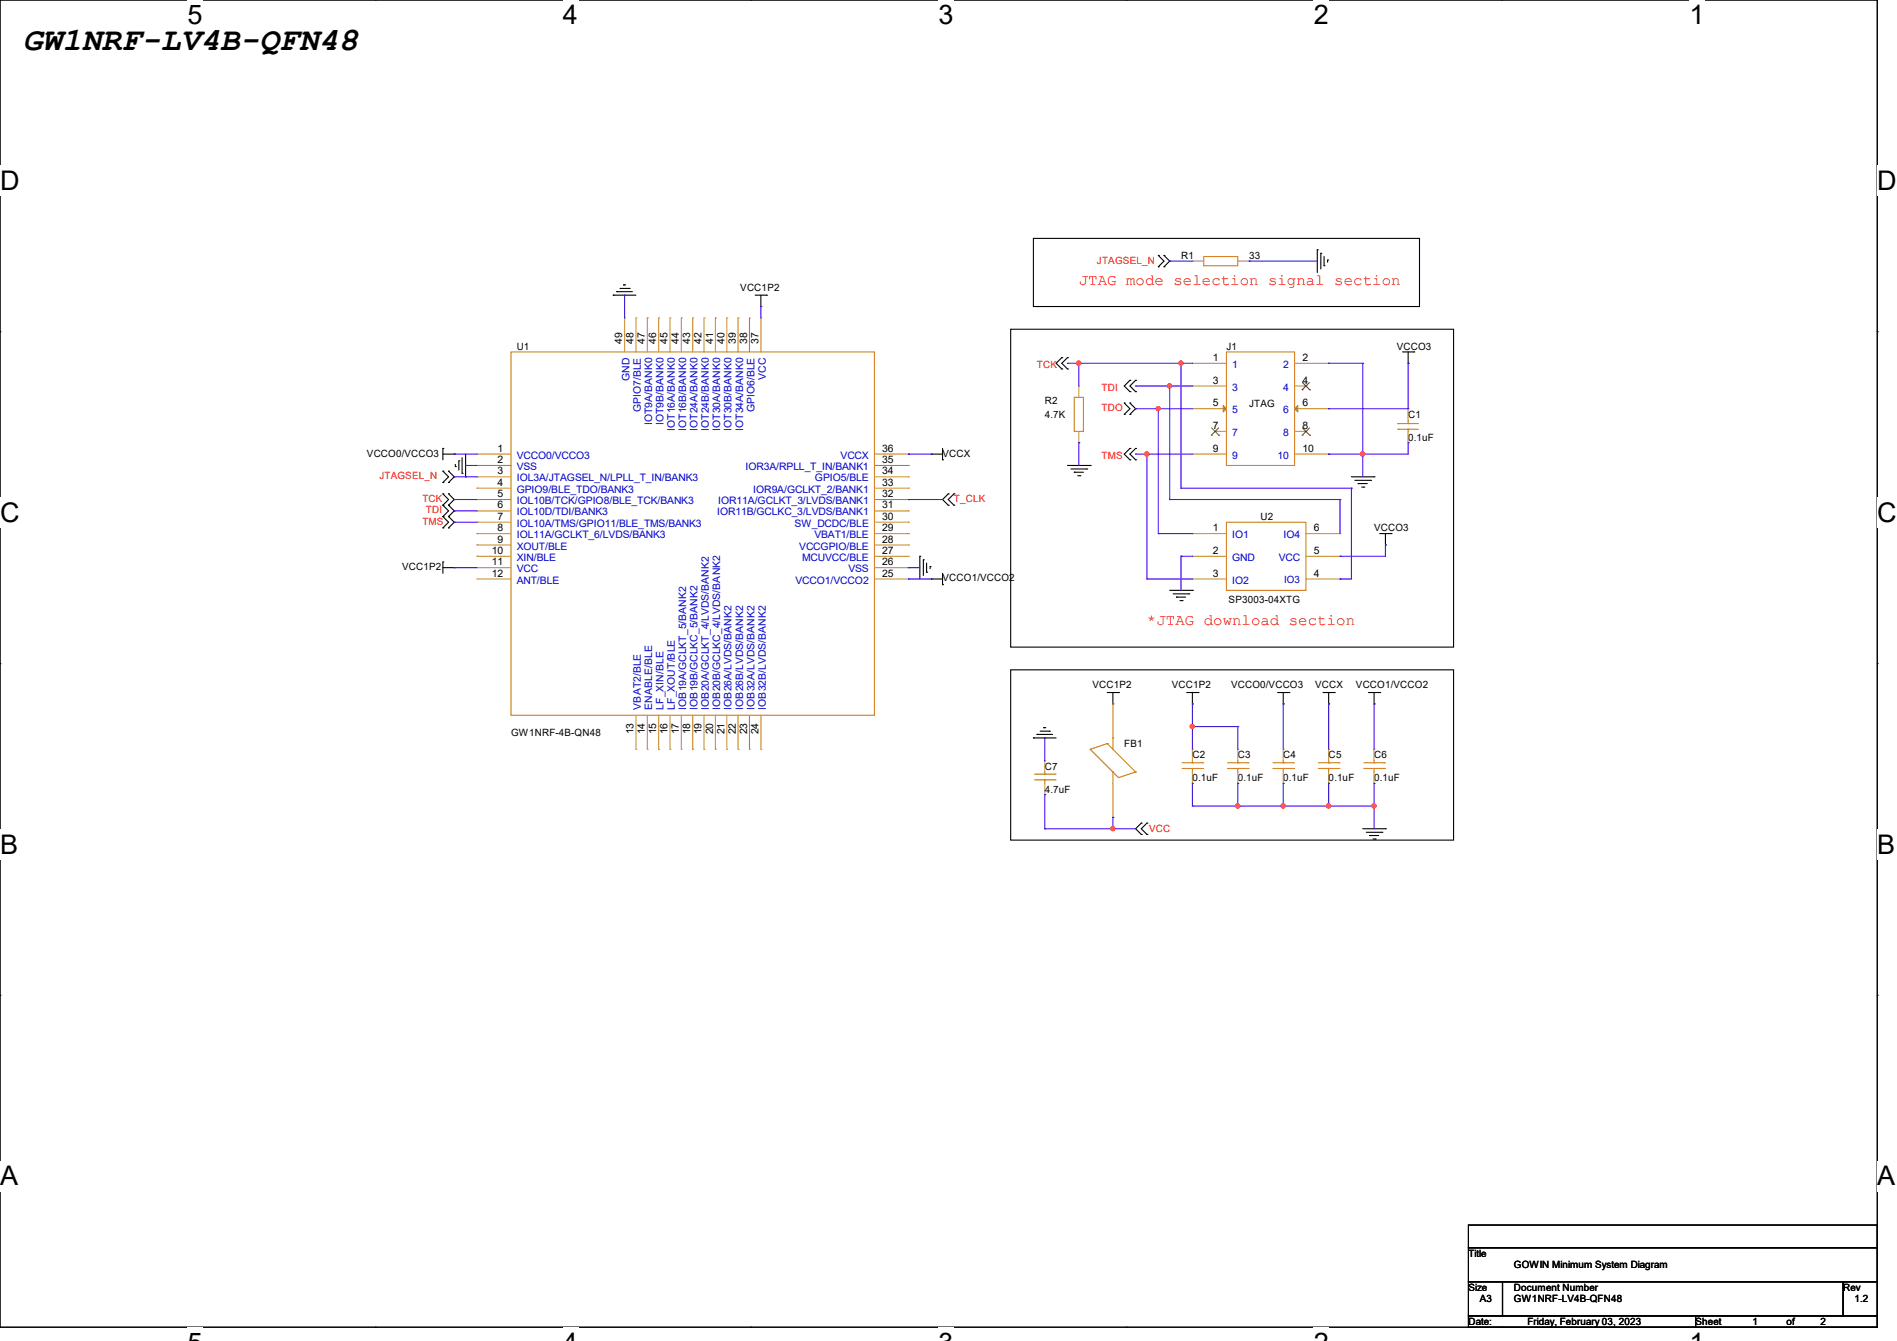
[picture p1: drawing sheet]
<svg xmlns="http://www.w3.org/2000/svg" width="297mm" height="210mm" viewBox="0 0 297 210" stroke-linecap="round" stroke-linejoin="round" font-family="sans-serif">
<path d="M0 0h293.9v207.9h-293.9z" fill="none" stroke="#000" stroke-width=".17"/>
<g fill="#fff">
<path d="M29.4 0h2.3v4.7h-2.3z"/>
<path d="M29.4 207.9h2.3v2.1h-2.3z"/>
</g>
<path d="M58.8 0h.1M58.8 207.9h.1" fill="none" stroke="#000" stroke-width=".17"/>
<g fill="#fff">
<path d="M88.1 0h2.4v4.7h-2.4z"/>
<path d="M88.1 207.9h2.4v2.1h-2.4z"/>
</g>
<path d="M117.6 0h.1M117.6 207.9h.1" fill="none" stroke="#000" stroke-width=".17"/>
<g fill="#fff">
<path d="M146.9 0h2.4v4.7h-2.4z"/>
<path d="M146.9 207.9h2.4v2.1h-2.4z"/>
</g>
<path d="M176.3 0h.1M176.3 207.9h.1" fill="none" stroke="#000" stroke-width=".17"/>
<g fill="#fff">
<path d="M205.7 0h2.4v4.7h-2.4z"/>
<path d="M205.7 207.9h2.4v2.1h-2.4z"/>
</g>
<path d="M235.1 0h.1M235.1 207.9h.1" fill="none" stroke="#000" stroke-width=".17"/>
<g fill="#fff">
<path d="M264.5 0h2.4v4.7h-2.4z"/>
<path d="M264.5 207.9h2.4v2.1h-2.4z"/>
<path d="M0 26h3v4.7h-3z"/>
<path d="M293.9 26h3.1v4.7h-3.1z"/>
<path d="M0 77.9h3v4.7h-3z"/>
<path d="M293.9 77.9h3.1v4.7h-3.1z"/>
</g>
<path d="M0 51.9h.1M293.9 51.9h.1" fill="none" stroke="#000" stroke-width=".17"/>
<g fill="#fff">
<path d="M0 129.9h2.8v4.7h-2.8z"/>
<path d="M293.9 129.9h2.9v4.7h-2.9z"/>
</g>
<path d="M0 103.9h.1M293.9 103.9h.1" fill="none" stroke="#000" stroke-width=".17"/>
<g fill="#fff">
<path d="M0 181.8h2.8v4.8h-2.8z"/>
<path d="M293.8 181.8h3v4.8h-3z"/>
</g>
<g fill="none" stroke="#000" stroke-width=".17">
<path d="M161.8 37.3h60.4v10.7h-60.4zM206.2 39.1h.1M206.2 39.1v3.6M206.8 39.7h.1M206.8 39.7v2.4M96 46.2h.1M96 46.2h3.6M96.6 45.7h.1M96.6 45.7h2.4M97.1 45.2h1.4M97.6 44.6h.1M97.6 44.6h.4"/>
<path d="M98.5 45.2h.1M118.2 46.2h1.8M119.1 48h.1M119.1 46.2v1.8M120 46.2h.1M158.2 51.6h69.4v49.7h-69.4zM166.2 56h.1M166.2 57.8h.1M166.2 56l-.8 .9 .8 .9M167.1 56h.1M167.1 57.8h.1M167.1 56l-.9 .9 .9 .9"/>
<path d="M176.9 59.6h.1M176.9 59.6l-.9 .9 .9 .8M177.8 59.6h.1M177.8 59.6l-.9 .9 .9 .8M181.4 40h.1M181.4 41.8h.1M181.4 40l.8 .9-.8 .9M182.2 41.8h.1M182.2 40h.1M182.2 40l.9 .9-.9 .9M207.3 41.6h.1M207.3 40.2v1.4"/>
<path d="M207.9 40.7h.1M207.9 40.7v.4M219.6 55.1h1.8M220.5 56.9h.1M220.5 55.1v1.8M221.4 55.1h.1M69.3 70.2h.1M69.3 73.8h.1M69.3 75.6h.1M69.3 77.3h.1M69.3 79.1h.1M69.3 70.2v1.8"/>
<path d="M69.3 71.1h1.8M69.3 73.8l.9 .9-.9 .9M69.3 77.3l.9 .9-.9 .9M69.3 79.1l.9 .9-.9 .9M70.2 75.6h.1M70.2 73.8h.1M70.2 79.1h.1M70.2 77.3h.1M70.2 73.8l.9 .9-.9 .9M70.2 77.3l.9 .9-.9 .9M70.2 79.1l.9 .9-.9 .9M71.1 71.1h.1"/>
<path d="M71.3 73.1h.1M71.3 72.7v.4M71.8 72.2h.1M71.8 72.2v1.4M72.3 74.1h.1M72.3 71.7v2.4M72.9 74.7h.1M72.9 71.1v3.6M145.8 71.1h.1M145.8 71.1h1.8M147.6 72h.1M147.6 70.2v1.8"/>
<path d="M148.5 77.3h.1M148.5 79.1h.1M148.5 77.3l-.9 .9 .9 .9M149.4 79.1h.1M149.4 77.3h.1M149.4 77.3l-.9 .9 .9 .9M167.1 72.9h3.6M167.7 73.4h2.4M168.2 74h.1M168.2 74h1.4M168.7 74.5h.4M169.1 74.5h.1"/>
<path d="M170.1 73.4h.1M170.7 72.9h.1M176 63.1h.1M176 64.9h.1M176 63.1l.9 .9-.9 .9M176.9 61.3h.1M176.9 64.9h.1M176.9 63.1h.1M176.9 70.2h.1M176.9 72h.1M176.9 63.1l.9 .9-.9 .9M176.9 70.2l-.9 .9 .9 .9"/>
<path d="M177.8 61.3h.1M177.8 70.2h.1M177.8 72h.1M177.8 70.2l-.9 .9 .9 .9M211.6 74.7h3.5M212.1 75.2h2.5M212.6 75.7h.1M212.6 75.7h1.5M213.2 76.3h.3M213.5 76.3h.1M214.6 75.2h.1M215.1 74.7h.1"/>
<path d="M69.3 88h.1M69.3 80.9h.1M69.3 82.7h.1M69.3 88.9h1.8M69.3 88v1.8M69.3 80.9l.9 .9-.9 .9M70.2 80.9h.1M70.2 82.7h.1M70.2 80.9l.9 .9-.9 .9M71.1 88.9h.1M144 87.1h.1M144 87.1v3.6"/>
<path d="M144.6 87.7h.1M144.6 87.7v2.4M145.1 89.6h.1M145.1 88.2v1.4M145.6 88.7h.1M145.6 88.7v.4M145.8 90.7h.1M145.8 90.7h1.8M147.6 91.6h.1M147.6 89.8v1.8M183.1 92.5h3.6M183.7 93h2.4"/>
<path d="M184.2 93.5h.1M184.2 93.5h1.4M184.7 94.1h.4M185.1 94.1h.1M186.1 93h.1M186.7 92.5h.1M216 83.6h1.8M216.9 85.3h.1M216.9 83.6v1.7M217.8 83.6h.1M158.2 104.9h69.4v26.7h-69.4zM161.8 115.6h.1"/>
<path d="M161.8 115.6h3.6M162.3 115h.1M162.3 115h2.5M162.9 114.5h1.4M163.4 114h.1M163.4 114h.3M164.3 114.5h.1M173.4 108.5h1.7M174.2 110.2h.1M174.2 108.5v1.7M175.1 108.5h.1M185.8 108.5h1.8"/>
<path d="M186.7 110.2h.1M186.7 108.5v1.7M187.6 108.5h.1M200 108.5h1.8M200.9 110.2h.1M200.9 108.5v1.7M201.8 108.5h.1M207.1 108.5h1.8M208 110.2h.1M208 108.5v1.7M208.9 108.5h.1M214.2 108.5h1.8"/>
<path d="M215.1 110.2h.1M215.1 108.5v1.7M216 108.5h.1M178.7 128.9h.1M178.7 130.7h.1M178.7 128.9l-.9 .9 .9 .9M179.6 130.7h.1M179.6 128.9h.1M179.6 128.9l-.9 .9 .9 .9M213.4 129.8h3.5M213.9 130.3h2.5M214.4 130.9h.1"/>
<path d="M214.4 130.9h1.5M215 131.4h.3M215.3 131.4h.1M216.4 130.3h.1M216.9 129.8h.1M0 155.9h.1M293.9 155.9h.1M229.9 191.9h64v3.5h-64zM229.9 195.4h64v5.3h-64zM229.9 200.7h5.3v5.4h-5.3zM229.9 206.1h35.6v1.8h-35.6zM235.2 200.7h53.4v5.4h-53.4z"/>
<path d="M265.5 206.1h28.4v1.8h-28.4zM288.6 200.7h5.3v5.4h-5.3z"/>
</g>
<g fill="none" stroke="#cc8006" stroke-width=".17">
<path d="M80 55.1h56.9v56.9h-56.9zM188.5 40.2h5.3v1.4h-5.3zM192 55.1h10.7v17.8h-10.7zM168.2 62.2h1.4v5.4h-1.4zM218.9 66.3h.1M218.9 67.2h.1M218.9 66.3h3.2M218.9 67.2h3.2M220.5 67.2h.1M220.5 66.3h.1M220.5 65.8v.5M220.5 67.2v.4"/>
<path d="M192 81.8h12.5v10.7h-12.5zM170.7 117.3h.1M170.7 117.3l4.4 4.5 2.7-.9M173.4 116.5h.1M173.4 116.5l4.4 4.4M173.4 116.5l-2.7 .8M174.2 115.6h.1M174.2 115.6v1.7M185.1 119.5h3.2M186.7 119.5h.1M186.7 119.1v.4M188.3 119.5h.1"/>
<path d="M192.2 119.5h3.2M193.8 119.5h.1M193.8 119.1v.4M195.4 119.5h.1M199.3 119.5h3.2M200.9 119.5h.1M200.9 119.1v.4M202.5 119.5h.1M206.4 119.5h3.2M208 119.5h.1M208 119.1v.4M209.6 119.5h.1"/>
<path d="M213.5 119.5h3.2M215.1 119.5h.1M215.1 119.1v.4M216.7 119.5h.1M162 122.1h3.2M162 121.2h3.2M163.6 121.2h.1M163.6 122.1h.1M163.6 120.9v.3M163.6 122.1v.6M165.2 122.1h.1M165.2 121.2h.1"/>
<path d="M174.2 120.9h.1M174.2 120.9v1.8M177.8 120.9h.1M185.1 120.4h3.2M186.7 120.4h.1M186.7 120.4v.5M188.3 120.4h.1M192.2 120.4h3.2M193.8 120.4h.1M193.8 120.4v.5M195.4 120.4h.1M199.3 120.4h3.2"/>
<path d="M200.9 120.4h.1M200.9 120.4v.5M202.5 120.4h.1M206.4 120.4h3.2M208 120.4h.1M208 120.4v.5M209.6 120.4h.1M213.5 120.4h3.2M215.1 120.4h.1M215.1 120.4v.5M216.7 120.4h.1"/>
</g>
<g fill="none" stroke="#a84" stroke-width=".17">
<path d="M97.8 49.8h.1M97.8 49.8v5.3M99.6 49.8h.1M99.6 49.8v5.3M101.3 49.8h.1M101.3 49.8v5.3M103.1 49.8h.1M103.1 49.8v5.3M104.9 49.8h.1M104.9 49.8v5.3M106.7 49.8h.1M106.7 49.8v5.3"/>
<path d="M108.5 49.8h.1M108.5 49.8v5.3M110.2 49.8h.1M110.2 49.8v5.3M112 49.8h.1M112 49.8v5.3M113.8 49.8h.1M113.8 49.8v5.3M115.6 49.8h.1M115.6 49.8v5.3M117.3 49.8h.1M117.3 49.8v5.3"/>
<path d="M119.1 49.8h.1M119.1 49.8v5.3M186.7 56.9h.1M186.7 40.9h.1M186.7 56.9h5.3M186.7 40.9h1.8M193.8 40.9h1.8M195.6 40.9h.1M202.7 56.9h5.3M208 56.9h.1M74.7 71.1h.1M74.7 72.9h.1"/>
<path d="M74.7 74.7h.1M74.7 76.5h.1M74.7 78.2h.1M74.7 71.1h5.3M74.7 72.9h5.3M74.7 74.7h5.3M74.7 76.5h5.3M74.7 78.2h5.3M136.9 71.1h5.3M136.9 72.9h5.3M136.9 74.7h5.3M136.9 76.5h5.3"/>
<path d="M136.9 78.2h5.3M142.2 71.1h.1M142.2 72.9h.1M142.2 74.7h.1M142.2 76.5h.1M142.2 78.2h.1M168.9 60.5h.1M168.9 69.3h.1M168.9 60.5v1.7M168.9 67.6v1.7M186.7 60.5h.1M186.7 64h.1"/>
<path d="M186.7 71.1h.1M186.7 71.1h5.3M186.7 60.5h5.3M186.7 64h5.3M190.2 67.6h.1M190.2 67.6h1.8M202.7 71.1h5.3M202.7 60.5h1.8M202.7 64h5.3M202.7 67.6h1.8M204.5 60.5h.1M204.5 67.6h.1"/>
<path d="M208 64h.1M208 71.1h.1M220.5 69.3h.1M220.5 64h.1M220.5 64v1.8M220.5 67.6v1.7M74.7 80h.1M74.7 81.8h.1M74.7 83.6h.1M74.7 85.3h.1M74.7 87.1h.1M74.7 88.9h.1"/>
<path d="M74.7 90.7h.1M74.7 80h5.3M74.7 81.8h5.3M74.7 83.6h5.3M74.7 85.3h5.3M74.7 87.1h5.3M74.7 88.9h5.3M74.7 90.7h5.3M136.9 80h5.3M136.9 81.8h5.3M136.9 83.6h5.3M136.9 85.3h5.3"/>
<path d="M136.9 87.1h5.3M136.9 88.9h5.3M136.9 90.7h5.3M142.2 80h.1M142.2 81.8h.1M142.2 83.6h.1M142.2 85.3h.1M142.2 87.1h.1M142.2 88.9h.1M142.2 90.7h.1M186.7 90.7h.1M186.7 87.1h.1"/>
<path d="M186.7 83.6h.1M186.7 83.6h5.3M186.7 87.1h5.3M186.7 90.7h5.3M204.5 83.6h5.3M204.5 87.1h5.3M204.5 90.7h5.3M209.8 90.7h.1M209.8 87.1h.1M209.8 83.6h.1M99.6 117.3h.1M99.6 112v5.3"/>
<path d="M101.3 117.3h.1M101.3 112v5.3M103.1 117.3h.1M103.1 112v5.3M104.9 117.3h.1M104.9 112v5.3M106.7 117.3h.1M106.7 112v5.3M108.5 117.3h.1M108.5 112v5.3M110.2 117.3h.1M110.2 112v5.3"/>
<path d="M112 117.3h.1M112 112v5.3M113.8 117.3h.1M113.8 112v5.3M115.6 117.3h.1M115.6 112v5.3M117.3 117.3h.1M117.3 112v5.3M119.1 117.3h.1M119.1 112v5.3M163.6 119.1h.1M163.6 119.1v1.8"/>
<path d="M174.2 110.2h.1M174.2 110.2v5.4M186.7 117.3h.1M186.7 117.3v1.8M193.8 117.3h.1M193.8 117.3v1.8M200.9 117.3h.1M200.9 117.3v1.8M208 117.3h.1M208 117.3v1.8M215.1 117.3h.1M215.1 117.3v1.8"/>
<path d="M163.6 124.5h.1M163.6 122.7v1.8M174.2 128h.1M174.2 122.7v5.3M186.7 122.7h.1M186.7 120.9v1.8M193.8 122.7h.1M193.8 120.9v1.8M200.9 122.7h.1M200.9 120.9v1.8M208 122.7h.1M208 120.9v1.8"/>
<path d="M215.1 122.7h.1M215.1 120.9v1.8"/>
</g>
<path d="M203.9 59.9l1.2 1.1M205 59.9l-1.1 1.1M189.7 68.2h.1M189.7 67l1.1 1.2M190.8 67l-1.1 1.2M190.8 68.2h.1M203.9 61h.1M203.9 68.2h.1M203.9 67l1.2 1.2M205 67l-1.1 1.2M205.1 61h.1M205.1 68.2h.1" fill="none" stroke="#804000" stroke-width=".16"/>
<g fill="#a84" stroke="#a84" stroke-width=".17">
<path d="M191.5 63.5l.5 .5-.5 .5z"/>
<path d="M203.2 63.5v1l-.5-.5z"/>
</g>
<g fill="none" stroke="#4200ff" stroke-width=".17">
<path d="M97.8 46.2h.1M97.8 46.2v3.6M119.1 48h.1M119.1 48v1.8M167.1 56.9h.1M167.1 56.9h19.6M168.9 56.9h.1M168.9 56.9v3.6M183.1 40.9h.1M183.1 40.9h3.6M184.9 56.9h.1M184.9 56.9v19.6"/>
<path d="M195.6 40.9h.1M195.6 40.9h10.6M208 56.9h.1M208 56.9h5.4M213.4 56.9h.1M213.4 56.9v17.8M220.5 56.9h.1M220.5 56.9v7.1h-12.5M71.1 71.1h.1M71.1 74.7h.1M71.1 78.2h.1M71.1 71.1h3.6"/>
<path d="M71.1 74.7h3.6M71.1 78.2h3.6M72.9 72.9h.1M72.9 72.9h1.8M142.2 71.1h.1M142.2 78.2h.1M142.2 71.1h3.6M142.2 78.2h5.4M168.9 69.3h.1M168.9 69.3v3.6M177.8 60.5h.1M177.8 64h.1"/>
<path d="M177.8 71.1h.1M177.8 71.1h8.9M177.8 60.5h8.9M177.8 64h8.9M179.6 71.1h.1M179.6 71.1v19.6M181.4 64h.1M181.4 64v19.6M183.1 60.5h.1M183.1 78.2h.1M183.1 78.2h26.7M183.1 60.5v17.7"/>
<path d="M184.9 76.5h.1M184.9 76.5h26.7M208 64h.1M208 71.1h.1M209.8 78.2h.1M209.8 78.2v5.4M211.6 76.5h.1M211.6 76.5v14.2h-1.8M213.4 71.1h.1M220.5 69.3h.1M220.5 69.3v1.8h-12.5M71.1 88.9h.1"/>
<path d="M71.1 80h.1M71.1 81.8h.1M71.1 88.9h3.6M71.1 80h3.6M71.1 81.8h3.6M142.2 90.7h.1M142.2 88.9h.1M142.2 88.9h1.8M142.2 90.7h3.6M179.6 90.7h.1M179.6 90.7h7.1M181.4 83.6h.1"/>
<path d="M181.4 83.6h5.3M184.9 87.1h.1M184.9 87.1v5.4M184.9 87.1h1.8M209.8 87.1h.1M209.8 90.7h.1M216.9 85.3h.1M216.9 85.3v1.8h-7.1M163.6 115.6h.1M163.6 115.6v3.5M186.7 110.2h.1M186.7 113.8h.1"/>
<path d="M186.7 110.2v7.1M186.7 113.8h7.1M193.8 113.8h.1M193.8 113.8v3.5M200.9 110.2h.1M200.9 110.2v7.1M208 110.2h.1M208 110.2v7.1M215.1 110.2h.1M215.1 110.2v7.1M163.6 124.5h.1M163.6 129.8h.1"/>
<path d="M163.6 129.8h14.2M163.6 124.5v5.3M174.2 129.8h.1M174.2 128h.1M174.2 128v1.8M186.7 126.2h.1M186.7 122.7h.1M186.7 122.7v3.5M186.7 126.2h28.4M193.8 126.2h.1M193.8 122.7h.1M193.8 122.7v3.5"/>
<path d="M200.9 122.7h.1M200.9 126.2h.1M200.9 122.7v3.5M208 122.7h.1M208 126.2h.1M208 122.7v3.5M215.1 126.2h.1M215.1 122.7h.1M215.1 122.7v7.1"/>
</g>
<g fill="#f00" stroke="#f00" stroke-width=".17">
<circle cx="174.2" cy="129.8" r=".32"/>
<circle cx="215.1" cy="126.2" r=".32"/>
<circle cx="208" cy="126.2" r=".32"/>
<circle cx="200.9" cy="126.2" r=".32"/>
<circle cx="193.8" cy="126.2" r=".32"/>
<circle cx="186.7" cy="113.8" r=".32"/>
<circle cx="184.9" cy="56.9" r=".32"/>
<circle cx="168.9" cy="56.9" r=".32"/>
<circle cx="183.1" cy="60.4" r=".32"/>
<circle cx="181.3" cy="64" r=".32"/>
<circle cx="179.6" cy="71.1" r=".32"/>
<circle cx="213.3" cy="71.1" r=".32"/>
</g>
<text font-size="5.1" x="3.6" y="7.9">GW1NRF-LV4B-QFN48</text>
<g font-size="4.2">
<text x="29.4" y="3.8">5</text>
<text x="88.1" y="3.8">4</text>
<text x="146.9" y="3.8">3</text>
<text x="205.7" y="3.8">2</text>
<text x="264.5" y="3.8">1</text>
<text x="0" y="29.8">D</text>
<text x="293.9" y="29.8">D</text>
<text x="0" y="81.7">C</text>
<text x="293.9" y="81.7">C</text>
<text x="0" y="133.7">B</text>
<text x="293.9" y="133.7">B</text>
<text x="0" y="185.6">A</text>
<text x="293.9" y="185.6">A</text>
</g>
<g font-size="2.5" fill="#f00">
<text x="168.9" y="44.6">JTAG mode selection signal section</text>
<text x="179.6" y="98">*JTAG download section</text>
</g>
<g font-size="1.6" fill="#f00">
<text x="171.7" y="41.3">JTAGSEL_N</text>
<text x="162.3" y="57.6">TCK</text>
<text x="172.5" y="61.2">TDI</text>
<text x="172.5" y="64.4">TDO</text>
<text x="172.5" y="71.8">TMS</text>
<text x="59.4" y="75.1">JTAGSEL_N</text>
<text x="66.1" y="78.6">TCK</text>
<text x="66.1" y="82.2">TMS</text>
<text x="66.7" y="80.4">TDI</text>
<text x="149.4" y="78.6">T_CLK</text>
<text x="179.9" y="130.3">VCC</text>
</g>
<g font-size="1.6">
<text x="184.9" y="40.6">R1</text>
<text x="195.6" y="40.6">33</text>
<text x="115.9" y="45.5">VCC1P2</text>
<text x="97.4" y="53.9" transform="rotate(-90 97.4 53.9)">49</text>
<text x="99.2" y="53.9" transform="rotate(-90 99.2 53.9)">48</text>
<text x="101" y="53.9" transform="rotate(-90 101 53.9)">47</text>
<text x="102.7" y="53.9" transform="rotate(-90 102.7 53.9)">46</text>
<text x="104.5" y="53.9" transform="rotate(-90 104.5 53.9)">45</text>
<text x="106.3" y="53.9" transform="rotate(-90 106.3 53.9)">44</text>
<text x="108.1" y="53.9" transform="rotate(-90 108.1 53.9)">43</text>
<text x="109.9" y="53.9" transform="rotate(-90 109.9 53.9)">42</text>
<text x="111.6" y="53.9" transform="rotate(-90 111.6 53.9)">41</text>
<text x="113.4" y="53.9" transform="rotate(-90 113.4 53.9)">40</text>
<text x="115.2" y="53.9" transform="rotate(-90 115.2 53.9)">39</text>
<text x="117" y="53.9" transform="rotate(-90 117 53.9)">38</text>
<text x="118.7" y="53.9" transform="rotate(-90 118.7 53.9)">37</text>
<text x="80.9" y="54.8">U1</text>
<text x="189.9" y="56.5">1</text>
<text x="192" y="54.8">J1</text>
<text x="203.9" y="56.5">2</text>
<text x="218.7" y="54.8">VCCO3</text>
<text x="163.6" y="63.3">R2</text>
<text x="163.6" y="65.4">4.7K</text>
<text x="189.9" y="60.1">3</text>
<text x="189.9" y="63.6">5</text>
<text x="195.6" y="63.7">JTAG</text>
<text x="203.9" y="60.1">4</text>
<text x="203.9" y="63.6">6</text>
<text x="220.5" y="65.4">C1</text>
<text x="57.4" y="71.5">VCCO0/VCCO3</text>
<text x="77.9" y="70.7">1</text>
<text x="138.1" y="70.7">36</text>
<text x="147.6" y="71.5">VCCX</text>
<text x="189.9" y="67.2">7</text>
<text x="189.9" y="70.7">9</text>
<text x="203.9" y="67.2">8</text>
<text x="203.9" y="70.7">10</text>
<text x="220.5" y="69">0.1uF</text>
<text x="77.9" y="72.5">2</text>
<text x="77.9" y="74.3">3</text>
<text x="77.9" y="76.1">4</text>
<text x="77.9" y="77.9">5</text>
<text x="138.1" y="72.5">35</text>
<text x="138.1" y="74.3">34</text>
<text x="138.1" y="76.1">33</text>
<text x="138.1" y="77.9">32</text>
<text x="77.9" y="79.6">6</text>
<text x="77.9" y="81.4">7</text>
<text x="77.9" y="83.2">8</text>
<text x="138.1" y="79.6">31</text>
<text x="138.1" y="81.4">30</text>
<text x="138.1" y="83.2">29</text>
<text x="189.9" y="83.2">1</text>
<text x="197.4" y="81.4">U2</text>
<text x="205.7" y="83.2">6</text>
<text x="215.1" y="83.2">VCCO3</text>
<text x="62.9" y="89.3">VCC1P2</text>
<text x="77" y="86.7">10</text>
<text x="77" y="88.5">11</text>
<text x="77.9" y="85">9</text>
<text x="138.1" y="85">28</text>
<text x="138.1" y="86.7">27</text>
<text x="138.1" y="88.5">26</text>
<text x="189.9" y="86.7">2</text>
<text x="205.7" y="86.7">5</text>
<text x="77" y="90.3">12</text>
<text x="138.1" y="90.3">25</text>
<text x="147.6" y="91.1">VCCO1/VCCO2</text>
<text x="189.9" y="90.3">3</text>
<text x="192.4" y="94.4">SP3003-04XTG</text>
<text x="205.7" y="90.3">4</text>
<text x="171" y="107.8">VCC1P2</text>
<text x="183.5" y="107.8">VCC1P2</text>
<text x="192.7" y="107.8">VCCO0/VCCO3</text>
<text x="205.9" y="107.8">VCCX</text>
<text x="212.3" y="107.8">VCCO1/VCCO2</text>
<text x="80" y="115.2">GW1NRF-4B-QN48</text>
<text x="99.2" y="115" transform="rotate(-90 99.2 115)">13</text>
<text x="101" y="115" transform="rotate(-90 101 115)">14</text>
<text x="102.7" y="115" transform="rotate(-90 102.7 115)">15</text>
<text x="104.5" y="115" transform="rotate(-90 104.5 115)">16</text>
<text x="106.3" y="115" transform="rotate(-90 106.3 115)">17</text>
<text x="108.1" y="115" transform="rotate(-90 108.1 115)">18</text>
<text x="109.9" y="115" transform="rotate(-90 109.9 115)">19</text>
<text x="111.6" y="115" transform="rotate(-90 111.6 115)">20</text>
<text x="113.4" y="115" transform="rotate(-90 113.4 115)">21</text>
<text x="115.2" y="115" transform="rotate(-90 115.2 115)">22</text>
<text x="117" y="115" transform="rotate(-90 117 115)">23</text>
<text x="118.7" y="115" transform="rotate(-90 118.7 115)">24</text>
<text x="176" y="117">FB1</text>
<text x="186.7" y="118.8">C2</text>
<text x="193.8" y="118.8">C3</text>
<text x="200.9" y="118.8">C4</text>
<text x="208" y="118.8">C5</text>
<text x="215.1" y="118.8">C6</text>
<text x="163.6" y="120.6">C7</text>
<text x="163.6" y="124.1">4.7uF</text>
<text x="186.7" y="122.3">0.1uF</text>
<text x="193.8" y="122.3">0.1uF</text>
<text x="200.9" y="122.3">0.1uF</text>
<text x="208" y="122.3">0.1uF</text>
<text x="215.1" y="122.3">0.1uF</text>
<text x="229.9" y="196.8">Title</text>
<text x="229.9" y="202.2">Size</text>
<text x="231.7" y="204">A3</text>
<text x="237" y="202.2">Document Number</text>
<text x="237" y="204">GW1NRF-LV4B-QFN48</text>
<text x="237" y="198.6">GOWIN Minimum System Diagram</text>
<text x="288.6" y="202.2">Rev</text>
<text x="290.4" y="204">1.2</text>
<text x="229.9" y="207.5">Date:</text>
<text x="239.1" y="207.5">Friday, February 03, 2023</text>
<text x="265.5" y="207.5">Sheet</text>
<text x="274.4" y="207.5">1</text>
<text x="279.7" y="207.5">of</text>
<text x="285" y="207.5">2</text>
</g>
<g font-size="1.6" fill="#00c">
<text x="98.6" y="59.6" transform="rotate(-90 98.6 59.6)">GND</text>
<text x="119.9" y="59.5" transform="rotate(-90 119.9 59.5)">VCC</text>
<text x="192.9" y="57.6">1</text>
<text x="200.9" y="57.6">2</text>
<text x="100.3" y="64.6" transform="rotate(-90 100.3 64.6)">GPIO7/BLE</text>
<text x="118.1" y="64.6" transform="rotate(-90 118.1 64.6)">GPIO6/BLE</text>
<text x="192.9" y="61.2">3</text>
<text x="192.9" y="64.7">5</text>
<text x="200.9" y="61.2">4</text>
<text x="200.9" y="64.7">6</text>
<text x="80.9" y="71.8">VCCO0/VCCO3</text>
<text x="102.1" y="66.6" transform="rotate(-90 102.1 66.6)">IOT9A/BANK0</text>
<text x="103.9" y="66.6" transform="rotate(-90 103.9 66.6)">IOT9B/BANK0</text>
<text x="105.7" y="67.5" transform="rotate(-90 105.7 67.5)">IOT16A/BANK0</text>
<text x="107.4" y="67.5" transform="rotate(-90 107.4 67.5)">IOT16B/BANK0</text>
<text x="109.2" y="67.5" transform="rotate(-90 109.2 67.5)">IOT24A/BANK0</text>
<text x="111" y="67.5" transform="rotate(-90 111 67.5)">IOT24B/BANK0</text>
<text x="112.8" y="67.5" transform="rotate(-90 112.8 67.5)">IOT30A/BANK0</text>
<text x="114.6" y="67.5" transform="rotate(-90 114.6 67.5)">IOT30B/BANK0</text>
<text x="116.3" y="67.5" transform="rotate(-90 116.3 67.5)">IOT34A/BANK0</text>
<text x="131.6" y="71.8">VCCX</text>
<text x="192.9" y="68.3">7</text>
<text x="192.9" y="71.8">9</text>
<text x="200" y="71.8">10</text>
<text x="200.9" y="68.3">8</text>
<text x="80.9" y="73.6">VSS</text>
<text x="80.9" y="75.4">IOL3A/JTAGSEL_N/LPLL_T_IN/BANK3</text>
<text x="80.9" y="77.2">GPIO9/BLE_TDO/BANK3</text>
<text x="116.7" y="73.6">IOR3A/RPLL_T_IN/BANK1</text>
<text x="117.9" y="77.2">IOR9A/GCLKT_2/BANK1</text>
<text x="127.6" y="75.4">GPIO5/BLE</text>
<text x="80.9" y="79">IOL10B/TCK/GPIO8/BLE_TCK/BANK3</text>
<text x="80.9" y="80.7">IOL10D/TDI/BANK3</text>
<text x="80.9" y="82.5">IOL10A/TMS/GPIO11/BLE_TMS/BANK3</text>
<text x="112.3" y="80.7">IOR11B/GCLKC_3/LVDS/BANK1</text>
<text x="112.4" y="79">IOR11A/GCLKT_3/LVDS/BANK1</text>
<text x="124.4" y="82.5">SW_DCDC/BLE</text>
<text x="80.9" y="84.3">IOL11A/GCLKT_6/LVDS/BANK3</text>
<text x="80.9" y="86.1">XOUT/BLE</text>
<text x="80.9" y="87.8">XIN/BLE</text>
<text x="80.9" y="89.6">VCC</text>
<text x="125.1" y="86.1">VCCGPIO/BLE</text>
<text x="125.6" y="87.8">MCUVCC/BLE</text>
<text x="127.5" y="84.3">VBAT1/BLE</text>
<text x="132.8" y="89.6">VSS</text>
<text x="192.9" y="87.8">GND</text>
<text x="192.9" y="84.3">IO1</text>
<text x="200.2" y="87.8">VCC</text>
<text x="201" y="84.3">IO4</text>
<text x="80.9" y="91.4">ANT/BLE</text>
<text x="124.5" y="91.4">VCCO1/VCCO2</text>
<text x="192.9" y="91.4">IO2</text>
<text x="201.1" y="91.2">IO3</text>
<text x="100.3" y="111.1" transform="rotate(-90 100.3 111.1)">VBAT2/BLE</text>
<text x="102.1" y="111.1" transform="rotate(-90 102.1 111.1)">ENABLE/BLE</text>
<text x="103.9" y="111.1" transform="rotate(-90 103.9 111.1)">LF_XIN/BLE</text>
<text x="105.7" y="111.1" transform="rotate(-90 105.7 111.1)">LF_XOUT/BLE</text>
<text x="107.4" y="111.1" transform="rotate(-90 107.4 111.1)">IOB19A/GCLKT_5/BANK2</text>
<text x="109.2" y="111.1" transform="rotate(-90 109.2 111.1)">IOB19B/GCLKC_5/BANK2</text>
<text x="111" y="111.1" transform="rotate(-90 111 111.1)">IOB20A/GCLKT_4/LVDS/BANK2</text>
<text x="112.8" y="111.1" transform="rotate(-90 112.8 111.1)">IOB20B/GCLKC_4/LVDS/BANK2</text>
<text x="114.6" y="111.1" transform="rotate(-90 114.6 111.1)">IOB26A/LVDS/BANK2</text>
<text x="116.3" y="111.1" transform="rotate(-90 116.3 111.1)">IOB26B/LVDS/BANK2</text>
<text x="118.1" y="111.1" transform="rotate(-90 118.1 111.1)">IOB32A/LVDS/BANK2</text>
<text x="119.9" y="111.1" transform="rotate(-90 119.9 111.1)">IOB32B/LVDS/BANK2</text>
</g>
</svg>
